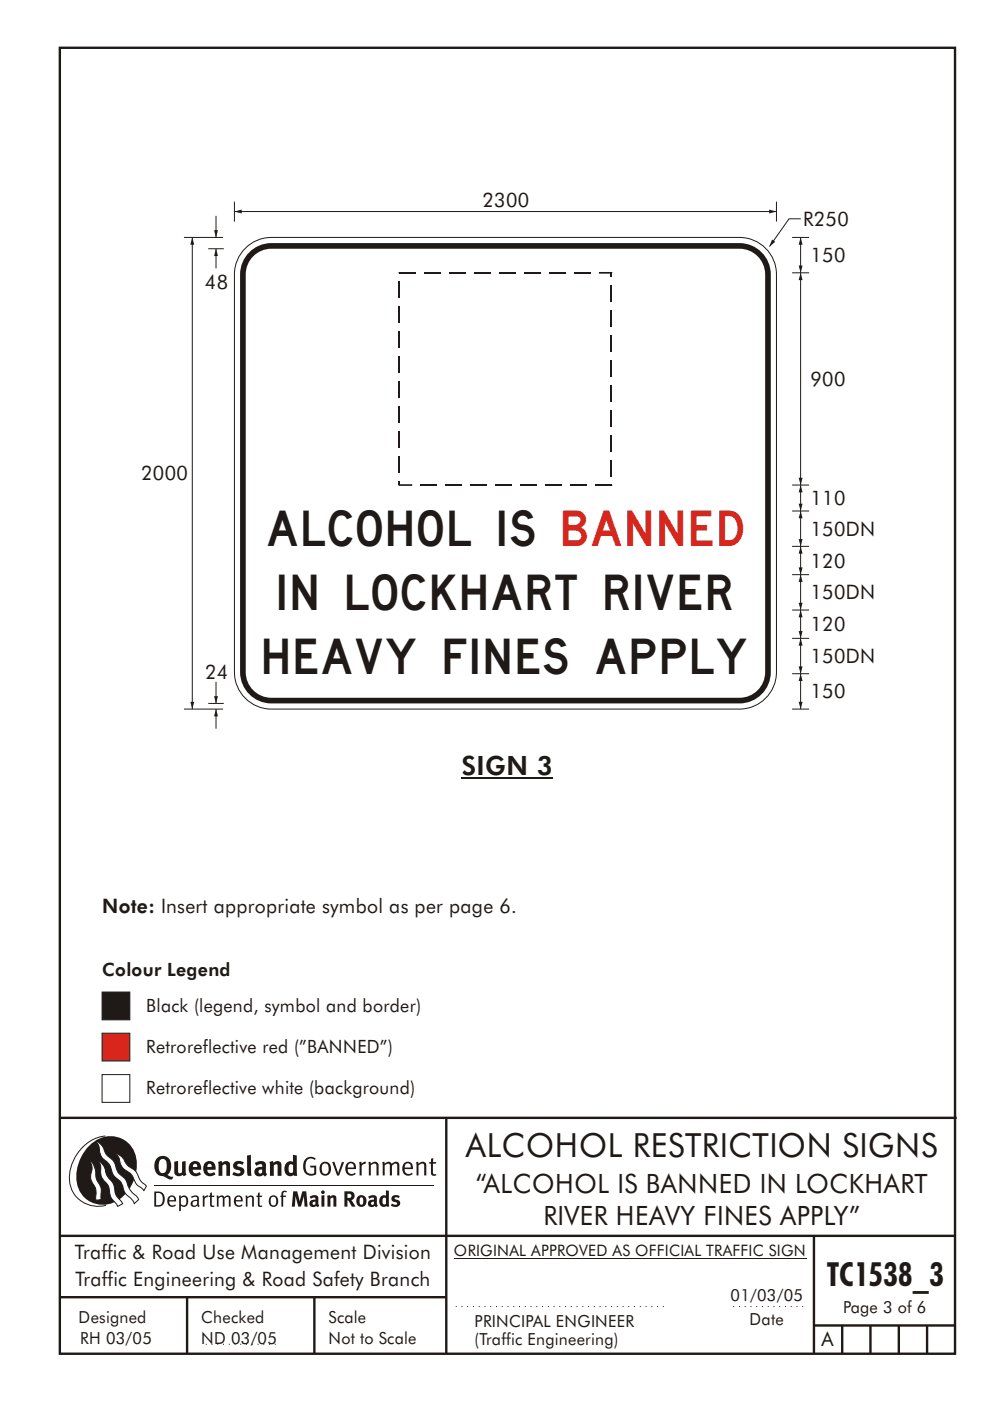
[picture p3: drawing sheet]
<svg xmlns="http://www.w3.org/2000/svg" width="210mm" height="297mm" viewBox="0 0 210 297" stroke-linecap="round" stroke-linejoin="round" font-family="sans-serif">
<g fill="none" stroke="#1f1a17" stroke-width=".51">
<path d="M12.7 10.1h189.9v276.9h-189.9zM12.7 237h190.3M94.7 236.9v50.1M12.7 262h190M12.7 275h82M39.7 275v12M66.7 275v12M172.7 262v25M172.7 281h30M178.7 281v6M184.7 281v6M190.7 281v6"/>
<path d="M196.7 281v6"/>
</g>
<path d="M96.7 277h45M155.6 277h14.9M43.7 285h15" fill="none" stroke="#1f1a17" stroke-width=".21" stroke-dasharray=".2 1" stroke-linecap="butt"/>
<path d="M96.3 266.7h74.7" fill="none" stroke="#1f1a17" stroke-width=".21"/>
<g fill="#1f1a17">
<path d="M64.9 245.6a1.61 1.61 0 0 1 2.1 .1l-.2 .2a1.17 1.17 0 0 0-1.4-.1 1.17 1.17 0 0 0-.6 1.2 1.42 1.42 0 0 0 1.2 1.9l.7-.2v-1.2h-.8l-.1-.4h1.3v1.9a1.82 1.82 0 0 1-2.2-.1 1.82 1.82 0 0 1-.6-2.1l.2-.7z" fill-rule="evenodd"/>
<path d="M68.2 246.6a1.77 1.77 0 0 0 .4 2.6 1.39 1.39 0 0 0 1.4-.5 1.39 1.39 0 0 0 .2-1.5 1.19 1.19 0 0 0-2-.6zM68.5 246.8a.83 .83 0 0 1 1 .1 .83 .83 0 0 1 .2 1 .75 .75 0 0 1-.6 1 .75 .75 0 0 1-.8-.8v-.9z" fill-rule="evenodd"/>
<path d="M70.5 246.4l.4-.1 .8 2.4 .8-2.3h.5l-1.1 2.8h-.4z" fill-rule="evenodd"/>
<path d="M73.6 246.7a1.74 1.74 0 0 0 .5 2.5h.9l.5-.3-.2-.3a.89 .89 0 0 1-1.1 .2 .89 .89 0 0 1-.4-.9h1.7a1.15 1.15 0 0 0-.4-1.4 1.15 1.15 0 0 0-1.5 .2zM74 246.9a.67 .67 0 0 1 .8-.1 .67 .67 0 0 1 .3 .7h-1.3z" fill-rule="evenodd"/>
<path d="M76.2 246.4l.4-.1 .1 .5 .5-.4 .5-.1-.2 .5a.61 .61 0 0 0-.8 .6v1.8h-.4z" fill-rule="evenodd"/>
<path d="M78.1 246.4l.5-.1 .1 .5a.89 .89 0 0 1 .9-.5 .89 .89 0 0 1 .7 .8v2.1h-.4v-2.1l-.1-.3-.3-.1-.8 .4v2.1h-.4z" fill-rule="evenodd"/>
<path d="M81.1 246.4l.4-.1 .1 .4a.83 .83 0 0 1 .8-.4 .83 .83 0 0 1 .7 .5 .86 .86 0 0 1 .9-.5 .86 .86 0 0 1 .7 .8v2.1h-.4l-.1-2.3a.5 .5 0 0 0-.8 0l-.2 .2v2.1h-.5v-2.2l-.4-.3-.7 .4v2.1h-.4z" fill-rule="evenodd"/>
<path d="M85.7 246.7a1.74 1.74 0 0 0 .5 2.5h.9l.5-.3-.2-.3a.89 .89 0 0 1-1.1 .2 .89 .89 0 0 1-.4-.9h1.7a1.15 1.15 0 0 0-.5-1.4 1.15 1.15 0 0 0-1.4 .2zM86 246.9a.67 .67 0 0 1 .9-.1 .67 .67 0 0 1 .3 .7h-1.3z" fill-rule="evenodd"/>
<path d="M88.3 246.4l.4-.1 .1 .5a.89 .89 0 0 1 .9-.5 .89 .89 0 0 1 .7 .8v2.1h-.4v-2.1l-.1-.3-.3-.1-.8 .4v2.1h-.4z" fill-rule="evenodd"/>
<path d="M91.5 245.7l.4-.2v.9h.7l-.2 .3h-.5v2.1l.1 .1h.5l.1 .3a.71 .71 0 0 1-1.2-.5v-2h-.3v-.3h.3z" fill-rule="evenodd"/>
<path d="M37 246.3l.8-.2v2a.46 .46 0 0 0 .2 .7 .46 .46 0 0 0 .6-.3v-2.2l.8-.1v2.3l.2 .6-.6 .3-.2-.3a1.03 1.03 0 0 1-1.2 .2 1.03 1.03 0 0 1-.6-1z" fill-rule="evenodd"/>
<path d="M40.4 246.6a1.64 1.64 0 0 0 0 2.3 1.64 1.64 0 0 0 2.3 .1l-.4-.5a.78 .78 0 0 1-.9 .3 .78 .78 0 0 1-.5-.8h1.8a1.37 1.37 0 0 0-.6-1.6 1.37 1.37 0 0 0-1.7 .2zM41 246.9a.48 .48 0 0 1 .7-.1 .48 .48 0 0 1 .2 .6h-1z" fill-rule="evenodd"/>
<path d="M43.5 246.6a1.65 1.65 0 0 0-.2 2 1.65 1.65 0 0 0 1.9 .7l.5-.3-.3-.5a.78 .78 0 0 1-.9 .3 .78 .78 0 0 1-.5-.8h1.8a1.37 1.37 0 0 0-.6-1.6 1.37 1.37 0 0 0-1.7 .2zM44.1 246.9a.48 .48 0 0 1 .6-.1 .48 .48 0 0 1 .2 .6h-.9z" fill-rule="evenodd"/>
<path d="M46.3 246.4l.7-.3 .1 .4a.95 .95 0 0 1 1-.3 .95 .95 0 0 1 .7 .9v2.2h-.8v-2.3l-.3-.2-.5 .3v2.2h-.8z" fill-rule="evenodd"/>
<path d="M49.7 246.5a1.73 1.73 0 0 1 2-.1l-.2 .6-.6-.2a.42 .42 0 0 0-.6 .3l.2 .2a1.23 1.23 0 0 1 1.4 1 1.47 1.47 0 0 1-2.3 .9l-.3-.1 .3-.6 .7 .3a.47 .47 0 0 0 .7-.3 .87 .87 0 0 0-1-.6l-.4-.2-.1-.4z" fill-rule="evenodd"/>
<path d="M54.1 246.6l.3 .6 .3-.2a.62 .62 0 0 1 .9 0v.4a1.21 1.21 0 0 0-1.3 .3 1.21 1.21 0 0 0-.2 1.4 1.19 1.19 0 0 0 1.7 0l.5 .3 .4-.4-.3-.4v-1.3a.96 .96 0 0 0-1.3-1.1zM55 248.1l.6-.1v.6a.43 .43 0 0 1-.6 .1 .43 .43 0 0 1 0-.6z" fill-rule="evenodd"/>
<path d="M57.2 246.4l.7-.3 .1 .4a.95 .95 0 0 1 1-.3 .95 .95 0 0 1 .7 .9v2.2h-.8v-2.3l-.3-.2-.5 .3v2.2h-.8z" fill-rule="evenodd"/>
<path d="M62.2 244.8v1.6a1.29 1.29 0 0 0-1.4 .1 1.29 1.29 0 0 0-.5 1.3 1.24 1.24 0 0 0 .5 1.4 1.24 1.24 0 0 0 1.5-.1l.1 .2h.7l-.1-4.3zM61.5 246.9h.4l.3 .1v1.5l-.3 .2a.48 .48 0 0 1-.6-.5 1.52 1.52 0 0 1 .2-1.3z" fill-rule="evenodd"/>
<path d="M52.4 245l.8-.2 .2 4.5h-.8l-.1-.2z" fill-rule="evenodd"/>
</g>
<path d="M22.4 240.9a9 9 0 0 0-7.4 10.8 6.2 6.2 0 0 0 7.5 3.9M32.7 251.4h59.4" fill="none" stroke="#1f1a17" stroke-width=".21"/>
<path d="M19.1 242.7a5.7 5.7 0 0 1 6.5-1.4 5.7 5.7 0 0 1 3.4 5.7 8.6 8.6 0 0 1-6.2 8.4 5.7 5.7 0 0 1-6.5-7.1 9.9 9.9 0 0 1 2.8-5.6z" fill-rule="evenodd" fill="#1f1a17"/>
<path d="M24.4 244.6a3.1 3.1 0 0 1 2.3 2.1l.8 .8a3.2 3.2 0 0 1 2 2.3l.4 .7 1.2 1-.6 .9-.2-.3a3.5 3.5 0 0 1-1.9-2 3.8 3.8 0 0 0-2.1-2.2 3.5 3.5 0 0 1-1-2.3zM20.4 242a3.4 3.4 0 0 1 1.9 2.4l.7 .9a3.3 3.3 0 0 1 1.7 2.5 4.4 4.4 0 0 0 1.7 2l.3 .3a6.1 6.1 0 0 0 2.5 3.7l.2 .5-.9 .9a6.1 6.1 0 0 0-1.9-2.2l-.4-.7a3.6 3.6 0 0 0-1.9-2.8l-.6-1.1a3.6 3.6 0 0 0-1.9-2.8 3.7 3.7 0 0 1-.8-2.4zM21 246.2a3.4 3.4 0 0 1 1.5 2.7l.6 .9a3.8 3.8 0 0 1 1.4 3.1l.3 .8 1.2 1.5-1 .6-.5-.8a3.2 3.2 0 0 1-1.3-2.8 4.3 4.3 0 0 0-1.4-2.2 4.7 4.7 0 0 1-.5-2.9zM19.2 246.1a5.1 5.1 0 0 1 1.2 3.7l.3 .7a3.1 3.1 0 0 1 .7 3l.1 .8-1.1 .2-.1-.8a3.5 3.5 0 0 0-.9-3.2 3.6 3.6 0 0 1 .1-2.6z" fill-rule="evenodd" fill="#fff" stroke="#1f1a17" stroke-width=".21"/>
<g fill="#1f1a17">
<path d="M33.4 245.5a2.51 2.51 0 0 0 .4 3.7l.8 .2a2.78 2.78 0 0 0 2 .6l.2-.5h-.6l-.7-.4a2.56 2.56 0 0 0 0-3.8 1.83 1.83 0 0 0-2.1 .2zM34 245.9a.87 .87 0 0 1 1 0 .87 .87 0 0 1 .4 .9v.4a1.17 1.17 0 0 1-.9 1.5h-.3a2.38 2.38 0 0 1-.2-2.8z" fill-rule="evenodd"/>
<path d="M33.1 252.9v2.6a1.12 1.12 0 0 0 1.2-.3 1.12 1.12 0 0 0 .2-1.1l-.1-.6-.3-.4zM32.7 252.6h1.1a1.67 1.67 0 0 1 1.2 1.7 1.67 1.67 0 0 1-1.3 1.5h-1zM36.1 253.9l-.2 .6h1.1a.55 .55 0 0 0-.3-.7 .55 .55 0 0 0-.6 .1zM35.8 253.8a.95 .95 0 0 1 1.2-.2 .95 .95 0 0 1 .4 1.1h-1.5a.72 .72 0 0 0 .4 .8 .72 .72 0 0 0 .9-.1l.1 .2a1.15 1.15 0 0 1-1.5 0 1.15 1.15 0 0 1-.2-1.5zM38.4 254.1v1.2a.7 .7 0 0 0 .9 .1 .7 .7 0 0 0 .2-.9 .61 .61 0 0 0-.4-.7 .61 .61 0 0 0-.7 .3zM38 253.5l.3-.1 .1 .4a.95 .95 0 0 1 1.2-.1 .95 .95 0 0 1 .3 1.1 .92 .92 0 0 1-.5 1 .92 .92 0 0 1-1-.2v1.1l-.4 .1zM40.9 254.9a.5 .5 0 0 0 .2 .7 .5 .5 0 0 0 .7-.3v-.7zM40.5 253.8a1 1 0 0 1 1.7 .2v1.4l.2 .3-.2 .2-.3-.3a.78 .78 0 0 1-1.4-.1 .78 .78 0 0 1 .8-1.1h.5a.58 .58 0 0 0-.3-.7 .58 .58 0 0 0-.7 .3zM43 253.5l.3-.1 .1 .4 .3-.3h.5l-.2 .3a.52 .52 0 0 0-.6 .6v1.4h-.4zM44.6 252.9l.4-.1-.1 .7h.6l-.1 .3h-.5v1.5a.35 .35 0 0 0 .6 .3v.2a.57 .57 0 0 1-.6 .1 .57 .57 0 0 1-.3-.5v-1.6h-.3v-.3h.3zM45.9 253.5l.4-.1 .1 .4 .2-.2a.64 .64 0 0 1 1 .2 .7 .7 0 0 1 .8-.4 .7 .7 0 0 1 .5 .7v1.7h-.4v-1.7l-.2-.3-.7 .3v1.7h-.3v-1.6a.38 .38 0 0 0-.3-.5 .38 .38 0 0 0-.5 .3l-.1 .1v1.7h-.4zM50.2 253.9l-.2 .6h1.1a.55 .55 0 0 0-.2-.7 .55 .55 0 0 0-.7 .1zM49.9 253.8a.95 .95 0 0 1 1.2-.2 .95 .95 0 0 1 .4 1.1h-1.5a.72 .72 0 0 0 .4 .8 .72 .72 0 0 0 .9-.1l.1 .2a1.15 1.15 0 0 1-1.5 0 1.15 1.15 0 0 1-.2-1.5zM52.1 253.5l.3-.1 .1 .4a.72 .72 0 0 1 .8-.4 .72 .72 0 0 1 .6 .7v1.7h-.4v-1.5a.45 .45 0 0 0-.3-.6 .45 .45 0 0 0-.5 .3l-.2 .1v1.7h-.3zM54.7 252.9l.4-.1v.7h.6l-.1 .3h-.5v1.5a.35 .35 0 0 0 .5 .3v.2a.57 .57 0 0 1-.6 .1 .57 .57 0 0 1-.3-.5v-1.6h-.3v-.3h.3zM57.6 253.9l-.2 .7a.65 .65 0 0 0 .3 .9 .65 .65 0 0 0 .8-.3l.1-.1a.93 .93 0 0 0-.7-1.4zM57.3 253.8a1.12 1.12 0 0 1 1.4 0 1.12 1.12 0 0 1 .2 1.4 1.01 1.01 0 0 1-1.2 .7 1.01 1.01 0 0 1-.7-1.2zM59.9 252.6l.5-.2 .5 .2-.2 .2-.3-.1-.3 .2v.6h.6l-.1 .3h-.5v2h-.4v-2h-.2v-.3h.2zM62.2 252.6l-.3 3.2h.7l.1-2.2 .6 2.2h.5l.7-2.2 .1 2.2h.7l-.3-3.2h-.9l-.5 2.1-.5-2.1zM65.7 253.7l.3 .5a.51 .51 0 0 1 .5-.3 .51 .51 0 0 1 .4 .4v.1a.88 .88 0 0 0-1.1 .3 .88 .88 0 0 0 .2 1.1 .9 .9 0 0 0 1.1-.1l.3 .3 .4-.4-.3-.3v-1.1a.87 .87 0 0 0-.4-.8 .87 .87 0 0 0-1 .1zM66.4 254.9l.5-.1v.5l-.1 .1h-.3l-.2-.1zM68.2 253.5v2.3h.6v-2.4zM68.1 252.8a.4 .4 0 0 0 .8 0 .4 .4 0 0 0-.8 0zM69.4 253.5l.1 2.3h.6v-1.7a.33 .33 0 0 1 .4-.2 .33 .33 0 0 1 .2 .4v1.5h.7v-1.7a.75 .75 0 0 0-.6-.7 .75 .75 0 0 0-.8 .3v-.3zM73.1 252.6v3.2h.6v-1.3l.3 .2 .7 1.1h.7l-.9-1.4a.94 .94 0 0 0 .7-1 .94 .94 0 0 0-.9-.8zM73.7 253.1a.51 .51 0 0 1 .7 .1 .51 .51 0 0 1-.1 .8h-.6zM75.9 253.7a1.19 1.19 0 0 0-.1 1.8 1.19 1.19 0 0 0 1.7-.1 1.19 1.19 0 0 0 0-1.6 1.19 1.19 0 0 0-1.6-.1zM76.5 253.9h.2a.99 .99 0 0 1 0 1.5 1.06 1.06 0 0 1-.2-1.5zM78.1 253.7l.3 .5a.51 .51 0 0 1 .5-.3 .51 .51 0 0 1 .4 .4v.1a.88 .88 0 0 0-1.1 .3 .88 .88 0 0 0 .2 1.1 .9 .9 0 0 0 1.1-.1l.3 .3 .4-.4-.2-.3v-1.1a.87 .87 0 0 0-.5-.8 .87 .87 0 0 0-1 .1zM78.9 254.9l.4-.1v.5l-.1 .1h-.3l-.2-.1zM81.9 252.4v1.2a1.2 1.2 0 0 0-1.4 .5 1.2 1.2 0 0 0 .2 1.5l.5 .3 .8-.2v.1h.6l-.1-3.3zM81.4 254l.5 .1-.1 1.2a.46 .46 0 0 1-.5 0 .46 .46 0 0 1-.2-.6zM83.3 253.6a.79 .79 0 0 0-.2 1 .79 .79 0 0 0 1 .3 .33 .33 0 0 1 0 .5 .33 .33 0 0 1-.5 0l-.5-.2-.2 .4a1.15 1.15 0 0 0 1.2 .3 1.15 1.15 0 0 0 .8-1 1.49 1.49 0 0 0-1.2-.7 .4 .4 0 0 1 .3-.4 .4 .4 0 0 1 .4 .1l.2 .1 .2-.4a1.47 1.47 0 0 0-1.5 0z" fill-rule="evenodd"/>
</g>
<path d="M21.7 219.1h5.8v5.8h-5.8z" fill-rule="evenodd" fill="#d9261c" stroke="#1f1a17" stroke-width=".21"/>
<path d="M98 164.9h19.4" fill="none" stroke="#1f1a17" stroke-width=".26"/>
<path d="M21.7 210.3h5.8v5.9h-5.8z" fill-rule="evenodd" fill="#1f1a17" stroke="#1f1a17" stroke-width=".21"/>
<path d="M52 52.6a7.8 7.8 0 0 1 5.6-2.3h99.3a7.8 7.8 0 0 1 7.8 7.9v84.3a7.8 7.8 0 0 1-7.8 7.8h-99.3a7.8 7.8 0 0 1-7.9-7.8v-84.3a7.8 7.8 0 0 1 2.3-5.6z" fill-rule="evenodd" fill="#fff" stroke="#1f1a17" stroke-width=".21"/>
<path d="M53.2 53.2a6.6 6.6 0 0 1 4.4-1.7h99.3a6.6 6.6 0 0 1 6.6 6.7v84.3a6.6 6.6 0 0 1-6.6 6.6h-99.3a6.6 6.6 0 0 1-6.7-6.6v-84.3a6.6 6.6 0 0 1 2.3-5z" fill-rule="evenodd" fill="#1f1a17"/>
<path d="M53.7 54.3a5.4 5.4 0 0 1 3.9-1.6h99.3a5.4 5.4 0 0 1 5.4 5.5v84.3a5.4 5.4 0 0 1-5.4 5.4h-99.3a5.4 5.4 0 0 1-5.5-5.4v-84.3a5.4 5.4 0 0 1 1.6-3.9z" fill-rule="evenodd" fill="#fff"/>
<path d="M49.7 44.8h115" fill="none" stroke="#1f1a17" stroke-width=".21"/>
<g fill="#1f1a17">
<path d="M163.2 44.4l1.5 .4-1.5 .5 1.5-.5-1.5 .5z" fill-rule="evenodd"/>
<path d="M49.7 44.8l1.6-.4v.9z" fill-rule="evenodd"/>
</g>
<path d="M49.7 42.8v4.2M164.7 42.8v4.2" fill="none" stroke="#1f1a17" stroke-width=".21"/>
<path d="M84.7 57.8h3.6M90 57.8h3.6M95.3 57.8h3.5M100.6 57.8h3.5M105.9 57.8h3.5M111.2 57.8h3.5M116.5 57.8h3.5M121.8 57.8h3.5" fill="none" stroke="#1f1a17" stroke-width=".35"/>
<g fill="#1f1a17">
<path d="M127.1 57.7h2.6l.2 .1-.2-.1h.2l-.2 .3h-2.6z"/>
<path d="M129.6 57.8h.3v.9h-.3z"/>
</g>
<path d="M129.7 60.5v3.5M129.7 65.8v3.5M129.7 71v3.6M129.7 76.3v3.6M129.7 81.6v3.6M129.7 86.9v3.5M129.7 92.2v3.5M129.7 97.5v3.5" fill="none" stroke="#1f1a17" stroke-width=".35"/>
<path d="M129.6 102.8h.3l-.2 .2 .2-.2v.2z" fill="#1f1a17"/>
<path d="M89.2 102.8h3.5M94.5 102.8h3.5M99.8 102.8h3.5M105.1 102.8h3.5M110.4 102.8h3.5M115.7 102.8h3.5M121 102.8h3.5M126.3 102.8h3.4" fill="none" stroke="#1f1a17" stroke-width=".35"/>
<g fill="#1f1a17">
<path d="M84.6 102.8l.1-.1h2.8v.3h-2.8l-.1-.2 .1 .2h-.1z"/>
<path d="M84.6 102h.3v.8h-.3z"/>
</g>
<path d="M84.7 59.7v3.5M84.7 65v3.5M84.7 70.3v3.5M84.7 75.6v3.5M84.7 80.9v3.5M84.7 86.2v3.5M84.7 91.4v3.6M84.7 96.7v3.6" fill="none" stroke="#1f1a17" stroke-width=".35"/>
<path d="M84.6 57.7h.1l.2 .2h-.3l.1-.2-.1 .1z" fill="#1f1a17"/>
<path d="M169.9 46.4h-2.5l-4.2 5.9M168.1 142.8h3.6" fill="none" stroke="#1f1a17" stroke-width=".21"/>
<path d="M163.8 50.8l.7 .5-1.3 1 1.3-1-1.3 1z" fill-rule="evenodd" fill="#1f1a17"/>
<path d="M45.8 144.6v4.5" fill="none" stroke="#1f1a17" stroke-width=".21"/>
<path d="M45.4 147.6h.8l-.4 1.5 .4-1.5-.4 1.5z" fill-rule="evenodd" fill="#1f1a17"/>
<path d="M45.8 150.3v4.2" fill="none" stroke="#1f1a17" stroke-width=".21"/>
<path d="M45.8 150.3l.4 1.6h-.8z" fill-rule="evenodd" fill="#1f1a17"/>
<path d="M40.8 50.3v100M39 150.3h8.3M44.2 149.1h3.3" fill="none" stroke="#1f1a17" stroke-width=".21"/>
<g fill="#1f1a17">
<path d="M40.4 148.8h.8l-.4 1.5z" fill-rule="evenodd"/>
<path d="M40.8 50.3l.4 1.6h-.8z" fill-rule="evenodd"/>
</g>
<path d="M169.9 135.3v7.5" fill="none" stroke="#1f1a17" stroke-width=".21"/>
<g fill="#1f1a17">
<path d="M169.4 141.3h.9l-.4 1.5z" fill-rule="evenodd"/>
<path d="M169.9 135.3l.4 1.6h-.9z" fill-rule="evenodd"/>
</g>
<path d="M169.9 129.3v6" fill="none" stroke="#1f1a17" stroke-width=".21"/>
<g fill="#1f1a17">
<path d="M169.4 133.8h.9l-.4 1.5z" fill-rule="evenodd"/>
<path d="M169.9 129.3l.4 1.6h-.9z" fill-rule="evenodd"/>
</g>
<path d="M168.1 135.3h3.6M168.1 129.3h3.6M169.9 121.8v7.5" fill="none" stroke="#1f1a17" stroke-width=".21"/>
<g fill="#1f1a17">
<path d="M169.4 127.8h.9l-.4 1.5z" fill-rule="evenodd"/>
<path d="M169.9 121.8l.4 1.6h-.9z" fill-rule="evenodd"/>
</g>
<path d="M168.1 121.8h3.6M169.9 142.8v7.5" fill="none" stroke="#1f1a17" stroke-width=".21"/>
<g fill="#1f1a17">
<path d="M169.4 148.8h.9l-.4 1.5z" fill-rule="evenodd"/>
<path d="M169.9 142.8l.4 1.6h-.9z" fill-rule="evenodd"/>
</g>
<path d="M169.9 57.8v45M168.1 150.3h3.6" fill="none" stroke="#1f1a17" stroke-width=".21"/>
<g fill="#1f1a17">
<path d="M169.4 101.3h.9l-.4 1.5z" fill-rule="evenodd"/>
<path d="M169.9 57.8l.4 1.6h-.9z" fill-rule="evenodd"/>
</g>
<path d="M39 50.3h8.3M45.8 45.8v4.5M168.1 102.8h3.6" fill="none" stroke="#1f1a17" stroke-width=".21"/>
<path d="M45.4 48.8h.8l-.4 1.5 .4-1.5-.4 1.5z" fill-rule="evenodd" fill="#1f1a17"/>
<path d="M45.8 52.7v4.2" fill="none" stroke="#1f1a17" stroke-width=".21"/>
<path d="M45.8 52.7l.4 1.6h-.8z" fill-rule="evenodd" fill="#1f1a17"/>
<path d="M44.2 52.7h3.3M169.9 115.8v6" fill="none" stroke="#1f1a17" stroke-width=".21"/>
<g fill="#1f1a17">
<path d="M169.4 120.3h.9l-.4 1.5z" fill-rule="evenodd"/>
<path d="M169.9 115.8l.4 1.6h-.9z" fill-rule="evenodd"/>
</g>
<path d="M168.1 115.8h3.6M169.9 108.3v7.5" fill="none" stroke="#1f1a17" stroke-width=".21"/>
<g fill="#1f1a17">
<path d="M169.4 114.3h.9l-.4 1.5z" fill-rule="evenodd"/>
<path d="M169.9 108.3l.4 1.6h-.9z" fill-rule="evenodd"/>
</g>
<path d="M168.1 108.3h3.6M169.9 102.8v5.5" fill="none" stroke="#1f1a17" stroke-width=".21"/>
<g fill="#1f1a17">
<path d="M169.4 106.8h.9l-.4 1.5z" fill-rule="evenodd"/>
<path d="M169.9 102.8l.4 1.6h-.9z" fill-rule="evenodd"/>
</g>
<path d="M168.1 50.3h3.6M169.9 50.3v7.5" fill="none" stroke="#1f1a17" stroke-width=".21"/>
<g fill="#1f1a17">
<path d="M169.4 56.3h.9l-.4 1.5z" fill-rule="evenodd"/>
<path d="M169.9 50.3l.4 1.6h-.9z" fill-rule="evenodd"/>
</g>
<path d="M168.1 57.8h3.6" fill="none" stroke="#1f1a17" stroke-width=".21"/>
<path d="M21.7 227.8h5.8v5.9h-5.8z" fill-rule="evenodd" fill="#fff" stroke="#1f1a17" stroke-width=".21"/>
<g font-size="7.5" fill="#1f1a17">
<text x="56.8" y="115.8">ALCOHOL IS BANNED</text>
<text x="59.2" y="129.3">IN LOCKHART RIVER</text>
<text x="56" y="142.8">HEAVY FINES APPLY</text>
</g>
<g font-size="7.1" fill="#1f1a17">
<text x="98.9" y="245.4">ALCOHOL RESTRICTION SIGNS</text>
<text x="175.4" y="272.6">TC1538_3</text>
</g>
<g font-size="5.6" fill="#1f1a17">
<text x="98" y="164.3">SIGN 3</text>
<text x="101" y="253">“ALCOHOL IS BANNED IN LOCKHART</text>
<text x="115.3" y="259.8">RIVER HEAVY FINES APPLY”</text>
</g>
<g font-size="4.2" fill="#1f1a17">
<text x="102.4" y="43.8">2300</text>
<text x="170.4" y="47.9">R250</text>
<text x="172" y="55.6">150</text>
<text x="43.5" y="61.2">48</text>
<text x="172" y="81.8">900</text>
<text x="30" y="101.8">2000</text>
<text x="172" y="107.1">110</text>
<text x="172" y="113.6">150DN</text>
<text x="172" y="120.3">120</text>
<text x="172" y="127.1">150DN</text>
<text x="172" y="133.8">120</text>
<text x="43.5" y="144">24</text>
<text x="172" y="140.6">150DN</text>
<text x="172" y="148.1">150</text>
<text x="21.7" y="193.5">Note: Insert appropriate symbol as per page 6.</text>
<text x="15.9" y="267">Traffic &amp; Road Use Management Division</text>
<text x="16" y="272.6">Traffic Engineering &amp; Road Safety Branch</text>
<text x="174.3" y="285.4">A</text>
</g>
<g font-size="3.9" fill="#1f1a17">
<text x="21.7" y="207">Colour Legend</text>
<text x="31" y="214.5">Black (legend, symbol and border)</text>
<text x="31" y="223.2">Retroreflective red (”BANNED”)</text>
<text x="31" y="232">Retroreflective white (background)</text>
</g>
<g font-size="3.5" fill="#1f1a17">
<text x="155" y="275.9">01/03/05</text>
<text x="16.7" y="280.5">Designed</text>
<text x="42.7" y="280.5">Checked</text>
<text x="69.7" y="280.5">Scale</text>
<text x="100.7" y="281.4">PRINCIPAL ENGINEER</text>
<text x="159" y="281">Date</text>
<text x="178.9" y="278.5">Page 3 of 6</text>
<text x="17" y="284.9">RH 03/05</text>
<text x="42.7" y="284.9">ND 03/05</text>
<text x="69.7" y="285">Not to Scale</text>
<text x="100.7" y="285.1">(Traffic Engineering)</text>
</g>
<text font-size="3.4" fill="#1f1a17" x="96.3" y="266.3">ORIGINAL APPROVED AS OFFICIAL TRAFFIC SIGN</text>
</svg>
